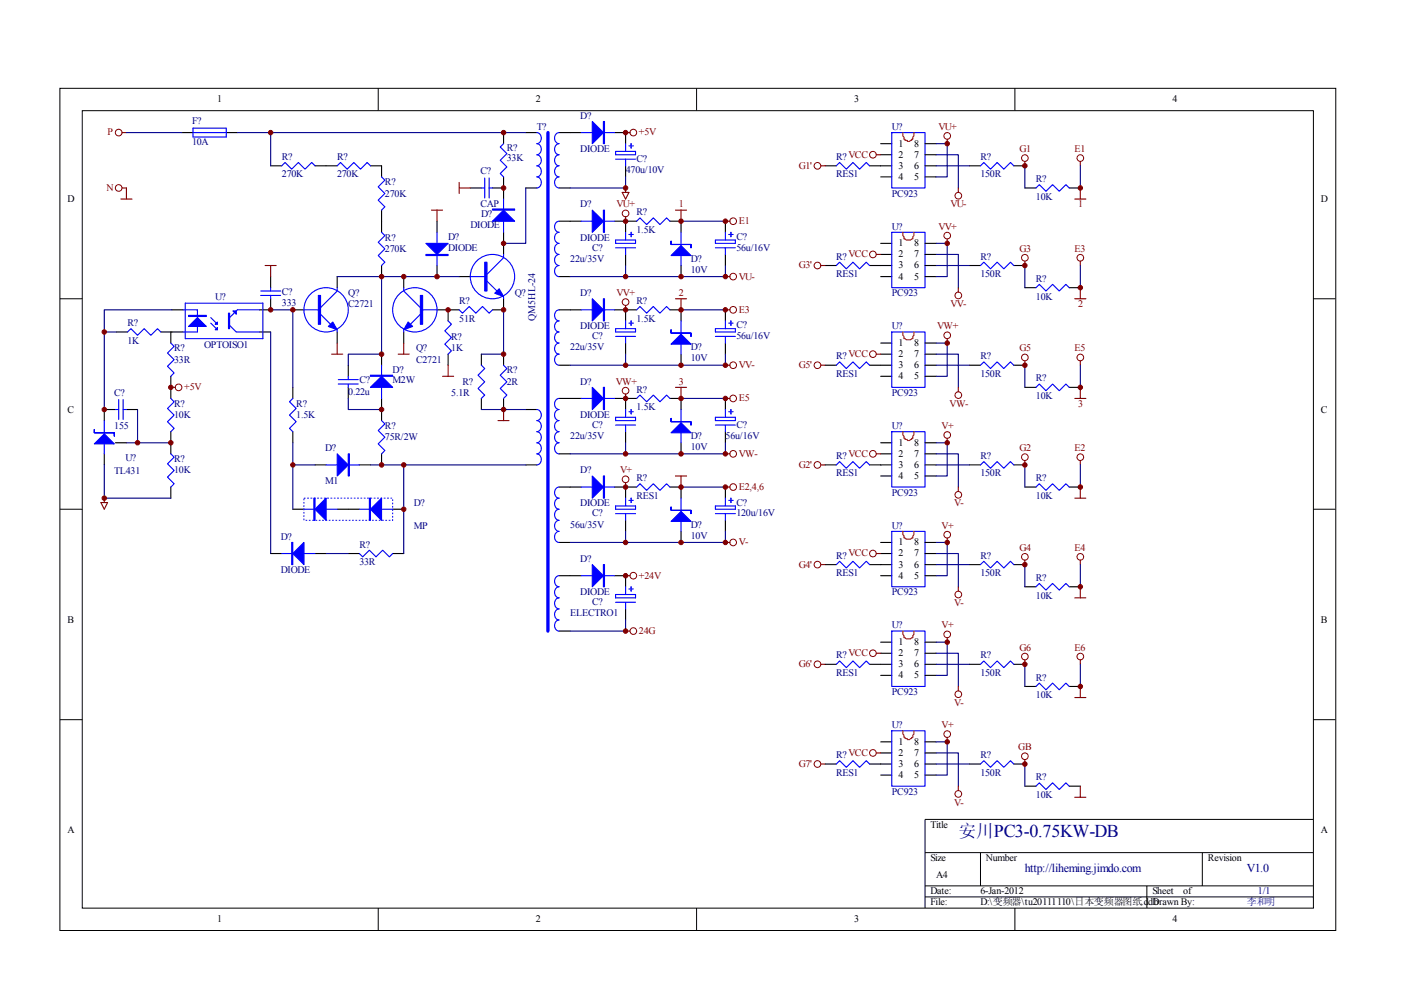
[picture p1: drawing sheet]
<svg xmlns="http://www.w3.org/2000/svg" width="297mm" height="210mm" viewBox="0 0 297 210" stroke-linecap="round" stroke-linejoin="round" font-family="sans-serif">
<g fill="none" stroke="#000" stroke-width=".21">
<path d="M12.7 18.7h270.5v178.6h-270.5zM80.2 18.7v4.7M147.7 18.7v4.7M215.2 18.7v4.7M17.4 23.5h261.1v169h-261.1zM12.7 63.3h4.7M278.4 63.3h4.7M12.7 108h4.7M278.4 108h4.7M12.7 152.6h4.7M278.4 152.6h4.7M278.4 173.7h-82.3v18.8"/>
<path d="M80.2 192.5v4.7M147.7 192.5v4.7M196.1 180.8h82.3M196.1 187.8h82.3M196.1 190.2h82.3M207.9 180.8v7M215.2 192.5v4.7M243.2 187.8v4.7M254.9 180.8v7"/>
</g>
<g fill="none" stroke="#800000" stroke-width=".21">
<circle cx="25.2" cy="39.9" r=".71"/>
<circle cx="25.2" cy="28.1" r=".71"/>
<circle cx="134.3" cy="28.1" r=".71"/>
<circle cx="173.3" cy="35.2" r=".71"/>
<circle cx="185.1" cy="32.8" r=".71"/>
<circle cx="200.8" cy="28.8" r=".7"/>
<circle cx="217.3" cy="33.5" r=".7"/>
<circle cx="229" cy="33.5" r=".7"/>
<circle cx="132.6" cy="45.3" r=".71"/>
<circle cx="155.4" cy="46.9" r=".71"/>
<circle cx="155.4" cy="58.6" r=".71"/>
<circle cx="173.3" cy="56.3" r=".71"/>
<circle cx="185.1" cy="53.9" r=".71"/>
<circle cx="200.8" cy="50" r=".7"/>
<circle cx="203.2" cy="41.5" r=".71"/>
<circle cx="217.3" cy="54.7" r=".71"/>
<circle cx="229" cy="54.7" r=".71"/>
<circle cx="132.6" cy="64" r=".71"/>
<circle cx="155.4" cy="65.7" r=".71"/>
<circle cx="155.4" cy="77.4" r=".71"/>
<circle cx="173.3" cy="77.4" r=".71"/>
<circle cx="185.1" cy="75.1" r=".71"/>
<circle cx="200.8" cy="71.1" r=".71"/>
<circle cx="203.2" cy="62.6" r=".71"/>
<circle cx="217.3" cy="75.8" r=".7"/>
<circle cx="229" cy="75.8" r=".7"/>
<circle cx="37.9" cy="82.1" r=".71"/>
<circle cx="132.6" cy="82.8" r=".71"/>
<circle cx="155.4" cy="96.2" r=".71"/>
<circle cx="155.4" cy="84.5" r=".71"/>
<circle cx="173.3" cy="98.6" r=".71"/>
<circle cx="185.1" cy="96.2" r=".71"/>
<circle cx="200.8" cy="92.2" r=".7"/>
<circle cx="203.2" cy="83.8" r=".71"/>
<circle cx="217.3" cy="96.9" r=".7"/>
<circle cx="229" cy="96.9" r=".7"/>
<circle cx="132.6" cy="101.6" r=".71"/>
<circle cx="155.4" cy="115" r=".71"/>
<circle cx="155.4" cy="103.3" r=".71"/>
<circle cx="173.3" cy="119.7" r=".71"/>
<circle cx="185.1" cy="117.4" r=".71"/>
<circle cx="200.8" cy="113.4" r=".71"/>
<circle cx="203.2" cy="104.9" r=".71"/>
<circle cx="217.3" cy="118.1" r=".7"/>
<circle cx="229" cy="118.1" r=".7"/>
<circle cx="134.3" cy="133.8" r=".71"/>
<circle cx="134.3" cy="122.1" r=".71"/>
<circle cx="185.1" cy="138.5" r=".71"/>
<circle cx="200.8" cy="134.5" r=".7"/>
<circle cx="203.2" cy="126.1" r=".71"/>
<circle cx="217.3" cy="139.2" r=".7"/>
<circle cx="229" cy="139.2" r=".7"/>
<circle cx="173.3" cy="140.8" r=".71"/>
<circle cx="185.1" cy="159.6" r=".71"/>
<circle cx="200.8" cy="155.6" r=".7"/>
<circle cx="203.2" cy="147.2" r=".71"/>
<circle cx="173.3" cy="162" r=".71"/>
<circle cx="203.2" cy="168.3" r=".71"/>
<circle cx="217.3" cy="160.3" r=".71"/>
</g>
<g fill="none" stroke="#800000" stroke-width=".23">
<path d="M25.9 28.1h.9M25.9 39.9h.9v2.3M97.4 39.9h2.3M97.4 38.7v2.3M132.6 28.1h1M132.6 39.9v.9M174 35.2h1M185.8 32.8h.9M200.8 29.5v1M203.2 39.9v.9M217.3 34.2v1M229 34.2v1"/>
<path d="M229 39.9v2.3M25.6 42.2h2.4M56.2 56.3h2.4M57.4 56.3v2.3M91.5 44.6h2.3M92.7 44.6v2.3M131.9 40.8h1.4l-.7 1.4zM132.6 46v.9M143.2 44.6h2.4M144.4 44.6v2.3M153.8 58.6h.9M153.8 46.9h.9"/>
<path d="M174 56.3h1M185.8 53.9h.9M200.8 50.7v.9M217.3 55.4v.9M227.9 42.2h2.3M229 55.4v.9M70.3 75.1h2.4M71.5 72.7v2.4M84.4 75.1h2.4M85.6 72.7v2.4M93.8 79.8h2.4M95 77.4v2.4"/>
<path d="M132.6 64.8v.9M143.2 63.3h2.4M144.4 63.3v2.4M153.8 65.7h.9M153.8 77.4h.9M174 77.4h1M185.8 75.1h.9M200.8 71.8v.9M203.2 61v.9M217.3 76.5v.9M227.9 63.3h2.3M229 61v2.3"/>
<path d="M229 76.5v.9M36.2 82.1h1M105.6 89.2h2.3M106.8 86.8v2.4M132.6 83.5v1M143.2 82.1h2.4M144.4 82.1v2.4M153.8 84.5h.9M153.8 96.2h.9M174 98.6h1M185.8 96.2h.9M200.8 92.9v1"/>
<path d="M203.2 82.1v1M217.3 97.6v1M227.9 84.5h2.3M229 82.1v2.4M229 97.6v1M21.4 106.6h1.4l-.7 1.4zM22.1 105.6v1M132.6 102.3v1M143.2 100.9h2.4M144.4 100.9v2.4M153.8 103.3h.9M153.8 115h.9"/>
<path d="M174 119.7h1M185.8 117.4h.9M200.8 114.1v.9M203.2 103.3v.9M217.3 118.8v.9M227.9 105.6h2.3M229 103.3v2.3M229 118.8v.9M132.6 133.8h1M132.6 122.1h1M185.8 138.5h.9M200.8 135.2v1"/>
<path d="M203.2 124.4v.9M217.3 139.9v1M227.9 126.8h2.3M229 124.4v2.4M229 139.9v1M174 140.9h1M185.8 159.6h.9M200.8 156.4v.9M203.2 145.5v1M227.9 147.9h2.3M229 145.5v2.4M174 162h1"/>
<path d="M203.2 166.7v.9M217.3 161.1v.9M227.9 169h2.3M229 166.7v2.3"/>
</g>
<g fill="none" stroke="#000" stroke-width=".23">
<path d="M38.6 28.1h2.3M48 28.1h2.3M57.4 35.2h2.3M66.8 35.2h4.7M78.5 35.2h2.4v2.3M99.7 39.9h2.4M104.4 39.9h2.4M106.8 28.1v2.4M106.8 37.5v4.7M111.5 28.1h2.3M111.5 39.9h2.3M118.5 28.1h4.7"/>
<path d="M118.5 39.9h2.4M130.3 28.1h2.3v2.4M132.6 35.2v2.3M175 35.2h2.3M184.4 35.2h4.7M186.7 30.5h2.4M186.7 32.8h2.4M186.7 37.5h2.4M196.1 35.2h2.4M196.1 30.5h2.4M196.1 32.8h2.4M196.1 37.5h2.4"/>
<path d="M205.5 35.2h2.4M214.9 35.2h2.4M217.3 39.9h2.3M226.7 39.9h2.3M57.4 58.6v2.4M71.5 58.6v2.4M80.9 44.6v4.7M80.9 56.3v2.3M85.6 58.6v2.4M92.7 46.9v2.4M92.7 56.3v2.3M97.4 58.6h2.3"/>
<path d="M106.8 49.3v4.6M118.5 58.6h2.4M118.5 46.9h4.7M130.3 46.9h4.7M132.6 46.9v2.4M132.6 53.9v2.4M142 46.9h2.4v2.4M144.4 56.3v2.3M153.8 46.9v2.4M153.8 53.9v2.4M175 56.3h2.3M184.4 56.3h4.7"/>
<path d="M186.7 58.6h2.4M186.7 51.6h2.4M186.7 53.9h2.4M196.1 58.6h2.4M196.1 51.6h2.4M196.1 53.9h2.4M196.1 56.3h2.4M205.5 56.3h2.4M214.9 56.3h2.4M24.7 70.4h2.3M34.1 70.4h4.7M36.2 70.4v2.3"/>
<path d="M36.2 79.8v4.7M36.4 65.7h2.4M55 70.4h2.4M57.4 63.3v2.4h-2.4M62.1 65.7h2.3M71.5 70.4v2.3M73.8 77.4v2.4M80.9 75.1v2.3M85.6 70.4v2.3M92.7 65.7h4.7M95 65.7v2.3M95 75.1v2.3"/>
<path d="M102.1 75.1v2.3M106.8 63.3v2.4h-2.4M106.8 75.1v2.3M118.5 65.7h4.7M118.5 77.4h2.4M130.3 65.7h4.7M132.6 65.7v2.3M132.6 72.7v2.4M142 65.7h2.4v2.3M144.4 75.1v2.3M153.8 65.7v2.3M153.8 72.7v2.4"/>
<path d="M175 77.4h2.3M184.4 77.4h4.7M186.7 72.7h2.4M186.7 75.1h2.4M186.7 79.8h2.4M196.1 77.4h2.4M196.1 72.7h2.4M196.1 75.1h2.4M196.1 79.8h2.4M205.5 77.4h2.4M214.9 77.4h2.4M217.3 61h2.3"/>
<path d="M226.7 61h2.3M22.1 96.2v2.4M24.5 86.8h-2.4v2.4M24.5 93.9h2.3M26.8 86.8h2.4M36.2 91.5v4.7M62.1 82.1v2.4M62.1 91.5v2.4M66.8 98.6h2.3M73.8 82.1v2.4M76.2 98.6h2.3M80.9 84.5v4.7"/>
<path d="M80.9 96.2v2.4M102.1 84.5v2.3M106.8 84.5v2.3M111.5 86.8h2.3M111.5 98.6h2.3M118.5 96.2h2.4M118.5 84.5h4.7M130.3 84.5h4.7M132.6 84.5v2.3M132.6 91.5v2.4M142 84.5h2.4v2.3M144.4 93.9v2.3"/>
<path d="M153.8 84.5v2.3M153.8 91.5v2.4M175 98.6h2.3M184.4 98.6h4.7M186.7 96.2h2.4M186.7 93.9h2.4M196.1 98.6h2.4M196.1 96.2h2.4M196.1 93.9h2.4M205.5 98.6h2.4M214.9 98.6h2.4M217.3 82.1h2.3"/>
<path d="M226.7 82.1h2.3M36.2 103.3v2.3M57.4 117.4h2.3M62.1 108h2.3M66.8 117.4h2.3M71.5 108h4.7M73.8 117.4h2.4M83.2 108h2.4M83.2 117.4h2.4M118.5 115h2.4M118.5 103.3h4.7M130.3 103.3h4.7"/>
<path d="M132.6 103.3v2.3M132.6 110.3v2.4M142 103.3h2.4v2.3M144.4 112.7v2.3M153.8 103.3v2.3M153.8 110.3v2.4M175 119.7h2.3M184.4 119.7h4.7M186.7 117.4h2.4M186.7 115h2.4M186.7 100.9h2.4M196.1 117.4h2.4"/>
<path d="M196.1 115h2.4M196.1 100.9h2.4M196.1 119.7h2.4M205.5 119.7h2.4M214.9 119.7h2.4M217.3 103.3h2.3M226.7 103.3h2.3M118.5 133.8h2.4M118.5 122.1h4.7M130.3 122.1h2.3v2.3M132.6 129.1v2.4M186.7 122.1h2.4"/>
<path d="M186.7 136.2h2.4M186.7 138.5h2.4M196.1 122.1h2.4M196.1 136.2h2.4M196.1 138.5h2.4M217.3 124.4h2.3M226.7 124.4h2.3M175 140.9h2.3M184.4 140.9h4.7M186.7 143.2h2.4M186.7 157.3h2.4M186.7 159.6h2.4"/>
<path d="M196.1 140.9h2.4M196.1 143.2h2.4M196.1 157.3h2.4M196.1 159.6h2.4M205.5 140.9h2.4M214.9 140.9h2.4M217.3 145.5h2.3M226.7 145.5h2.3M175 162h2.3M184.4 162h4.7M186.7 164.3h2.4M196.1 162h2.4"/>
<path d="M196.1 164.3h2.4M205.5 162h2.4M214.9 162h2.4M217.3 166.7h2.3M226.7 166.7h2.3"/>
</g>
<g fill="none" stroke="#00f" stroke-width=".23">
<path d="M40.9 27.2h7.1v1.8h-7.1zM40.9 28.1h7.1M59.7 35.2l.7-.7 1.4 1.4 1.5-1.4 1.4 1.4 1.4-1.4 .7 .7M71.5 35.2l.7-.7 1.4 1.4 1.4-1.4 1.4 1.4 1.4-1.4 .7 .7M80.9 37.5l.7 .7-1.4 1.4 1.4 1.4-1.4 1.4 1.4 1.5-.7 .7M102.1 39.9h.7M102.8 37.7v4.3M103.7 39.9h.7M103.7 37.7v4.3M106.8 30.5l-.7 .7 1.4 1.4-1.4 1.4 1.4 1.4-1.4 1.4 .7 .7M113.8 28.1a1.2 1.2 0 0 1 1 1.2 1.2 1.2 0 0 1-1 1.2 1.2 1.2 0 0 1 1 1.1 1.2 1.2 0 0 1-1 1.2 1.2 1.2 0 0 1 1 1.2 1.2 1.2 0 0 1-1 1.2 1.2 1.2 0 0 1 1 1.1 1.2 1.2 0 0 1-1 1.2 1.2 1.2 0 0 1 1 1.2 1.2 1.2 0 0 1-1 1.2M118.5 28.1a1.2 1.2 0 0 0-.9 1.2 1.2 1.2 0 0 0 .9 1.2 1.21 1.21 0 0 0-.9 1.1 1.21 1.21 0 0 0 .9 1.2 1.2 1.2 0 0 0-.9 1.2 1.2 1.2 0 0 0 .9 1.2 1.2 1.2 0 0 0-.9 1.1 1.2 1.2 0 0 0 .9 1.2 1.2 1.2 0 0 0-.9 1.2 1.2 1.2 0 0 0 .9 1.2"/>
<path d="M123.2 28.1h7.1M130.5 32.1h4.2v.7h-4.2zM130.5 33.7h4.2M132.6 30.5v1.6M132.6 33.7v1.5M133.3 30.9h1M133.8 30.5v.9M177.3 35.2l.7-.7 1.4 1.4 1.4-1.4 1.5 1.4 1.4-1.4 .7 .7M189.1 28.1h7v11.8h-7zM207.9 35.2l.7-.7 1.4 1.4 1.4-1.4 1.4 1.4 1.4-1.4 .7 .7M219.6 39.9l.8-.7 1.4 1.4 1.4-1.4 1.4 1.4 1.4-1.4 .7 .7M80.9 49.3l.7 .7-1.4 1.4 1.4 1.4-1.4 1.4 1.4 1.4-.7 .7"/>
<path d="M92.7 49.3v7M99.7 58.6h3.5M103.2 59.6l2.2 2.1M106.8 53.9v.8l-3.6 3.5M106.8 42.2v7.1M118.5 46.9a1.21 1.21 0 0 0-.9 1.2 1.21 1.21 0 0 0 .9 1.2 1.2 1.2 0 0 0-.9 1.1 1.2 1.2 0 0 0 .9 1.2 1.2 1.2 0 0 0-.9 1.2 1.2 1.2 0 0 0 .9 1.1 1.2 1.2 0 0 0-.9 1.2 1.2 1.2 0 0 0 .9 1.2 1.2 1.2 0 0 0-.9 1.2 1.2 1.2 0 0 0 .9 1.1M123.2 46.9h7.1M130.5 50.9h4.2v.7h-4.2zM130.5 52.5h4.2M132.6 49.3v1.6M132.6 52.5v1.4M133.3 49.7h1"/>
<path d="M133.8 49.3v.9M135 46.9l.7-.7 1.4 1.4 1.4-1.4 1.4 1.4 1.4-1.4 .7 .7M144.4 49.3v7M151.7 52.5h4.2M151.7 50.9h4.2v.7h-4.2zM153.8 49.3v1.6M153.8 52.5v1.4M154.5 49.7h.9M155 49.3v.9M177.3 56.3l.7-.7 1.4 1.4 1.4-1.4 1.5 1.4 1.4-1.4 .7 .7M189.1 49.3h7v11.7h-7zM207.9 56.3l.7-.7 1.4 1.4 1.4-1.4 1.4 1.4 1.4-1.4 .7 .7"/>
<path d="M27 70.4l.7-.7 1.5 1.4 1.4-1.4 1.4 1.4 1.4-1.4 .7 .7M36.2 72.7l.7 .7-1.4 1.5 1.4 1.4-1.4 1.4 1.4 1.4-.7 .7M38.8 65.7h3.1v4.7h-3.1M39.3 64.3h16.4v7.5h-16.4zM44.7 67.3l1.4 1.4M44.7 68.5l1.4 1.4M48.7 69l1.4 1.4h4.9M55 65.7h-4.7l-1.6 1.6M55.3 61.7h4.2M55.3 62.6h4.2M57.4 61v.7M57.4 62.6v.7"/>
<path d="M64.4 65.7h3.6M68 66.6l2.1 2.1M71.5 61v.7l-3.5 3.5M71.5 69.9v.5M73.8 79.8v.7M80.9 77.4v7.1M85.6 61v.7l3.5 3.5M85.6 69.9v.5M89.1 65.7h3.6M89.1 66.6l-2.1 2.1M95 68l.7 .7-1.4 1.5 1.4 1.4-1.4 1.4 1.4 1.4-.7 .7M97.4 65.7l.7 .7 1.4-1.4 1.4 1.4 1.4-1.4 1.4 1.4 .7-.7"/>
<path d="M102.1 77.4l.7 .7-1.4 1.4 1.4 1.5-1.4 1.4 1.4 1.4-.7 .7M106.8 77.4l.7 .7-1.4 1.4 1.4 1.5-1.4 1.4 1.4 1.4-.7 .7M106.8 62.9v.4M118.5 65.7a1.2 1.2 0 0 0-.9 1.2 1.2 1.2 0 0 0 .9 1.1 1.2 1.2 0 0 0-.9 1.2 1.2 1.2 0 0 0 .9 1.2 1.2 1.2 0 0 0-.9 1.2 1.2 1.2 0 0 0 .9 1.1 1.2 1.2 0 0 0-.9 1.2 1.2 1.2 0 0 0 .9 1.2 1.2 1.2 0 0 0-.9 1.2 1.2 1.2 0 0 0 .9 1.1M123.2 65.7h7.1M130.5 69.7h4.2v.7h-4.2zM130.5 71.3h4.2M132.6 68v1.7M132.6 71.3v1.4M133.3 68.5h1M133.8 68v1M135 65.7l.7-.7 1.4 1.4 1.4-1.4 1.4 1.4 1.4-1.4 .7 .7"/>
<path d="M144.4 68v7.1M151.7 69.7h4.2v.7h-4.2zM151.7 71.3h4.2M153.8 68v1.7M153.8 71.3v1.4M154.5 68.5h.9M155 68v1M177.3 77.4l.7-.7 1.4 1.4 1.4-1.4 1.5 1.4 1.4-1.4 .7 .7M189.1 70.4h7v11.7h-7zM207.9 77.4l.7-.7 1.4 1.4 1.4-1.4 1.4 1.4 1.4-1.4 .7 .7M219.6 61l.8-.7 1.4 1.4 1.4-1.4 1.4 1.4 1.4-1.4 .7 .7M22.1 89.2v7"/>
<path d="M24.5 86.8h.7M25.2 84.7v4.2M26.1 86.8h.7M26.1 84.7v4.2M36.2 84.5l.7 .7-1.4 1.4 1.4 1.4-1.4 1.4 1.4 1.4-.7 .7M36.2 96.2l.7 .7-1.4 1.4 1.4 1.4-1.4 1.5 1.4 1.4-.7 .7M62.1 84.5l-.7 .7 1.4 1.4-1.4 1.4 1.4 1.4-1.4 1.4 .7 .7M69.1 98.6h7.1M71.7 80.5h4.3M71.7 81.4h4.3M73.8 81.4v.7M80.9 89.2l.7 .7-1.4 1.4 1.4 1.4-1.4 1.4 1.4 1.4-.7 .7"/>
<path d="M113.8 86.8a1.2 1.2 0 0 1 1 1.2 1.2 1.2 0 0 1-1 1.2 1.2 1.2 0 0 1 1 1.2 1.2 1.2 0 0 1-1 1.1 1.2 1.2 0 0 1 1 1.2 1.2 1.2 0 0 1-1 1.2 1.2 1.2 0 0 1 1 1.2 1.2 1.2 0 0 1-1 1.1M113.8 96.2a1.2 1.2 0 0 1 1 1.2 1.2 1.2 0 0 1-1 1.2M118.5 84.5a1.2 1.2 0 0 0-.9 1.2 1.2 1.2 0 0 0 .9 1.1 1.2 1.2 0 0 0-.9 1.2 1.2 1.2 0 0 0 .9 1.2 1.2 1.2 0 0 0-.9 1.2 1.2 1.2 0 0 0 .9 1.1 1.2 1.2 0 0 0-.9 1.2 1.2 1.2 0 0 0 .9 1.2 1.2 1.2 0 0 0-.9 1.2 1.2 1.2 0 0 0 .9 1.1M123.2 84.5h7.1M130.5 88.5h4.2v.7h-4.2zM130.5 90.1h4.2M132.6 86.8v1.7M132.6 90.1v1.4M133.3 87.3h1M133.8 86.8v1M135 84.5l.7-.7 1.4 1.4 1.4-1.4 1.4 1.4 1.4-1.4 .7 .7M144.4 86.8v7.1"/>
<path d="M151.7 90.1h4.2M151.7 88.5h4.2v.7h-4.2zM153.8 86.8v1.7M153.8 90.1v1.4M154.5 87.3h.9M155 86.8v1M177.3 98.6l.7-.7 1.4 1.4 1.4-1.4 1.5 1.4 1.4-1.4 .7 .7M189.1 91.5h7v11.8h-7zM207.9 98.6l.7-.7 1.4 1.4 1.4-1.4 1.4 1.4 1.4-1.4 .7 .7M219.6 82.1l.8-.7 1.4 1.4 1.4-1.4 1.4 1.4 1.4-1.4 .7 .7M59.7 117.4h7.1M64.4 108h7.1"/>
<path d="M76.2 117.4l.7 .7 1.4-1.4 1.4 1.4 1.4-1.4 1.4 1.4 .7-.7M76.2 108h7M118.5 103.3a1.2 1.2 0 0 0-.9 1.1 1.2 1.2 0 0 0 .9 1.2 1.2 1.2 0 0 0-.9 1.2 1.2 1.2 0 0 0 .9 1.2 1.21 1.21 0 0 0-.9 1.1 1.21 1.21 0 0 0 .9 1.2 1.2 1.2 0 0 0-.9 1.2 1.2 1.2 0 0 0 .9 1.2 1.2 1.2 0 0 0-.9 1.1 1.2 1.2 0 0 0 .9 1.2M123.2 103.3h7.1M130.5 107.3h4.2v.7h-4.2zM130.5 108.9h4.2M132.6 105.6v1.7M132.6 108.9v1.4M133.3 106.1h1M133.8 105.6v1M135 103.3l.7-.7 1.4 1.4 1.4-1.4 1.4 1.4 1.4-1.4 .7 .7M144.4 105.6v7.1"/>
<path d="M151.7 107.3h4.2v.7h-4.2zM151.7 108.9h4.2M153.8 105.6v1.7M153.8 108.9v1.4M154.5 106.1h.9M155 105.6v1M177.3 119.7l.7-.7 1.4 1.4 1.4-1.4 1.5 1.4 1.4-1.4 .7 .7M189.1 112.7h7v11.7h-7zM207.9 119.7l.7-.7 1.4 1.4 1.4-1.4 1.4 1.4 1.4-1.4 .7 .7M219.6 103.3l.8-.7 1.4 1.4 1.4-1.4 1.4 1.4 1.4-1.4 .7 .7M118.5 126.8a1.2 1.2 0 0 0-.9 1.1 1.2 1.2 0 0 0 .9 1.2 1.2 1.2 0 0 0-.9 1.2 1.2 1.2 0 0 0 .9 1.2 1.2 1.2 0 0 0-.9 1.1 1.2 1.2 0 0 0 .9 1.2M118.5 122.1a1.2 1.2 0 0 0-.9 1.1 1.2 1.2 0 0 0 .9 1.2 1.2 1.2 0 0 0-.9 1.2 1.2 1.2 0 0 0 .9 1.2"/>
<path d="M123.2 122.1h7.1M130.5 126.1h4.2v.7h-4.2zM130.5 127.7h4.2M132.6 124.4v1.7M132.6 127.7v1.4M133.3 124.9h1M133.8 124.4v.9M189.1 133.8h7v11.7h-7zM219.6 124.4l.8-.7 1.4 1.4 1.4-1.4 1.4 1.4 1.4-1.4 .7 .7M177.3 140.9l.7-.8 1.4 1.5 1.4-1.5 1.5 1.5 1.4-1.5 .7 .8M189.1 154.9h7v11.8h-7zM207.9 140.9l.7-.8 1.4 1.5 1.4-1.5 1.4 1.5 1.4-1.5 .7 .8"/>
<path d="M219.6 145.5l.8-.7 1.4 1.5 1.4-1.5 1.4 1.5 1.4-1.5 .7 .7M177.3 162l.7-.7 1.4 1.4 1.4-1.4 1.5 1.4 1.4-1.4 .7 .7M207.9 162l.7-.7 1.4 1.4 1.4-1.4 1.4 1.4 1.4-1.4 .7 .7M219.6 166.7l.8-.7 1.4 1.4 1.4-1.4 1.4 1.4 1.4-1.4 .7 .7"/>
<circle cx="104.4" cy="58.6" r="4.7"/>
<circle cx="69.1" cy="65.7" r="4.7"/>
<circle cx="88" cy="65.7" r="4.7"/>
</g>
<g fill="#00f" stroke="#00f" stroke-width=".23">
<path d="M105.8 61.2l1 1.7-1.9-.7z"/>
<path d="M69.6 69.2l.9-.9 1 1.6z"/>
<path d="M86.5 68.3l1 .9-1.9 .7z"/>
<path d="M40 69.2l1.9-1.9 1.8 1.9z"/>
<path d="M45.6 69.9l.5-.4v.4z"/>
<path d="M46.1 68.3v.4h-.5z"/>
<path d="M49.4 65.9h.7v.7z"/>
<path d="M104.4 46.9l2.4-2.3 2.3 2.3z"/>
<path d="M71.5 96.2l2.3 2.4-2.3 2.3z"/>
<path d="M78.5 108l2.4-2.4v4.7z"/>
<path d="M78.5 82.1l2.4-2.3 2.3 2.3z"/>
<path d="M62.1 117.4l2.3-2.4v4.7z"/>
<path d="M66.8 108l2.3-2.4v4.7z"/>
<path d="M90.3 51.6h4.7l-2.3 2.3z"/>
<path d="M125.6 25.8l2.3 2.3-2.3 2.4z"/>
<path d="M125.6 44.6l2.3 2.3-2.3 2.4z"/>
<path d="M125.6 63.3l2.3 2.4-2.3 2.3z"/>
<path d="M125.6 82.1l2.3 2.4-2.3 2.3z"/>
<path d="M125.6 100.9l2.3 2.4-2.3 2.3z"/>
<path d="M125.6 119.7l2.3 2.4-2.3 2.3z"/>
<path d="M142.3 54.2l2.1-2.1 2.1 2.1z"/>
<path d="M142.3 73l2.1-2.1 2.1 2.1z"/>
<path d="M142.3 91.8l2.1-2.2 2.1 2.2z"/>
<path d="M142.3 110.6l2.1-2.2 2.1 2.2z"/>
<path d="M20 94.1l2.1-2.1 2.1 2.1z"/>
<path d="M102.8 55.6h.4v6.1h-.4z" fill-rule="evenodd"/>
<path d="M67.5 62.6h.5v6.1h-.5z" fill-rule="evenodd"/>
<path d="M89.1 62.6h.5v6.1h-.5z" fill-rule="evenodd"/>
<path d="M40 66.9h3.7v.2h-3.7z" fill-rule="evenodd"/>
<path d="M48.4 66.4h.3v3.3h-.3z" fill-rule="evenodd"/>
<path d="M104.4 44.3h4.7v.3h-4.7z" fill-rule="evenodd"/>
<path d="M73.8 96.2h.3v4.7h-.3z" fill-rule="evenodd"/>
<path d="M78.3 105.6h.2v4.7h-.2z" fill-rule="evenodd"/>
<path d="M78.5 79.5h4.7v.3h-4.7z" fill-rule="evenodd"/>
<path d="M61.8 115h.3v4.7h-.3z" fill-rule="evenodd"/>
<path d="M66.6 105.6h.2v4.7h-.2z" fill-rule="evenodd"/>
<path d="M90.3 53.9h4.7v.3h-4.7z" fill-rule="evenodd"/>
<path d="M127.9 25.8h.3v4.7h-.3z" fill-rule="evenodd"/>
<path d="M127.9 44.6h.3v4.7h-.3z" fill-rule="evenodd"/>
<path d="M127.9 63.3h.3v4.7h-.3z" fill-rule="evenodd"/>
<path d="M127.9 82.1h.3v4.7h-.3z" fill-rule="evenodd"/>
<path d="M127.9 100.9h.3v4.7h-.3z" fill-rule="evenodd"/>
<path d="M127.9 119.7h.3v4.7h-.3z" fill-rule="evenodd"/>
<path d="M142.3 51.1v.7h4.2v.7v-.7h-4.2z" fill-rule="evenodd"/>
<path d="M142.3 69.9v.7h4.2v.7v-.7h-4.2z" fill-rule="evenodd"/>
<path d="M142.3 88.7v.7h4.2v.7v-.7h-4.2z" fill-rule="evenodd"/>
<path d="M142.3 107.5v.7h4.2v.7v-.7h-4.2z" fill-rule="evenodd"/>
<path d="M20 91.1v.7h4.2v.7v-.7h-4.2z" fill-rule="evenodd"/>
</g>
<g fill="none" stroke="#000080" stroke-width=".23">
<path d="M26.8 28.1h11.8M50.3 28.1h61.2M57.4 28.1v7.1M111.5 39.9v11.7h-4.7M132.6 37.5v2.4h-11.7M198.5 30.5h2.3v7h-2.3M198.5 32.8h4.7v7.1M198.5 35.2h7M217.3 35.2v4.7M229 35.2v4.7M71.5 58.6h25.9M80.9 58.6v16.5h-7.1v2.3"/>
<path d="M132.6 56.3v2.3M144.4 46.9h9.4M153.8 56.3v2.3h-32.9M198.5 51.6h2.3v7h-2.3M198.5 53.9h4.7v7.1M198.5 56.3h7M217.3 56.3v4.7M229 56.3v4.7M22.1 70.4h2.6M36.4 65.7h-14.3v21.1M57.4 65.7h4.7v16.4M57.4 70.4v47"/>
<path d="M106.8 65.7v9.4h-4.7M132.6 75.1v2.3M144.4 65.7h9.4M153.8 75.1v2.3h-32.9M198.5 72.7h2.3v7.1h-2.3M198.5 75.1h4.7v7M198.5 77.4h7M217.3 77.4v4.7M229 77.4v4.7M22.1 98.6v7h14.1M26.8 93.9h9.4M29.2 86.8v7.1"/>
<path d="M62.1 93.9v14.1M62.1 98.6h4.7M73.8 84.5v2.3h7.1M78.5 98.6h33M85.6 98.6v18.8M102.1 86.8h9.4M132.6 93.9v2.3M144.4 84.5h9.4M153.8 93.9v2.3h-32.9M198.5 93.9h2.3v7h-2.3M198.5 96.2h4.7v7.1M198.5 98.6h7"/>
<path d="M217.3 98.6v4.7M229 98.6v4.7M69.1 117.4h4.7M132.6 112.7v2.3M144.4 103.3h9.4M153.8 112.7v2.3h-32.9M198.5 115h2.3v7.1h-2.3M198.5 117.4h4.7v7M198.5 119.7h7M217.3 119.7v4.7M229 119.7v4.7M132.6 131.5v2.3h-11.7"/>
<path d="M198.5 136.2h2.3v7h-2.3M198.5 138.5h4.7v7M198.5 157.3h2.3v7h-2.3M198.5 159.6h4.7v7.1M198.5 140.9h7M217.3 140.9v4.6M229 140.9v4.6M198.5 162h7M217.3 162v4.7"/>
</g>
<path d="M116.2 28.1v105.7" fill="none" stroke="#00f" stroke-width=".71"/>
<path d="M64.4 105.6h18.8v4.7h-18.8v-4.7" fill="none" stroke="#00f" stroke-width=".21" stroke-dasharray=".4 .4 .4 .4 .4 .4 .4 .4" stroke-linecap="butt"/>
<g fill="#800000" stroke="#800000" stroke-width=".21">
<circle cx="106.8" cy="39.9" r=".47"/>
<circle cx="106.8" cy="28.1" r=".47"/>
<circle cx="106.8" cy="51.6" r=".47"/>
<circle cx="106.8" cy="65.7" r=".47"/>
<circle cx="62.1" cy="65.7" r=".47"/>
<circle cx="95" cy="65.7" r=".47"/>
<circle cx="85.6" cy="58.6" r=".47"/>
<circle cx="57.4" cy="65.7" r=".47"/>
<circle cx="85.6" cy="108" r=".47"/>
<circle cx="80.9" cy="86.8" r=".47"/>
<circle cx="80.9" cy="75.1" r=".47"/>
<circle cx="92.7" cy="58.6" r=".47"/>
<circle cx="106.8" cy="75.1" r=".47"/>
<circle cx="106.8" cy="86.8" r=".47"/>
<circle cx="80.9" cy="98.6" r=".47"/>
<circle cx="80.9" cy="58.6" r=".47"/>
<circle cx="85.6" cy="98.6" r=".47"/>
<circle cx="62.1" cy="98.6" r=".47"/>
<circle cx="57.4" cy="28.1" r=".47"/>
<circle cx="132.6" cy="28.1" r=".47"/>
<circle cx="132.6" cy="46.9" r=".47"/>
<circle cx="132.6" cy="65.7" r=".47"/>
<circle cx="132.6" cy="84.5" r=".47"/>
<circle cx="132.6" cy="103.3" r=".47"/>
<circle cx="132.6" cy="122.1" r=".47"/>
<circle cx="153.8" cy="46.9" r=".47"/>
<circle cx="153.8" cy="65.7" r=".47"/>
<circle cx="153.8" cy="84.5" r=".47"/>
<circle cx="153.8" cy="103.3" r=".47"/>
<circle cx="144.4" cy="46.9" r=".47"/>
<circle cx="144.4" cy="65.7" r=".47"/>
<circle cx="144.4" cy="84.5" r=".47"/>
<circle cx="144.4" cy="103.3" r=".47"/>
<circle cx="144.4" cy="58.6" r=".47"/>
<circle cx="144.4" cy="77.4" r=".47"/>
<circle cx="144.4" cy="96.2" r=".47"/>
<circle cx="144.4" cy="115" r=".47"/>
<circle cx="132.6" cy="39.9" r=".47"/>
<circle cx="22.1" cy="105.6" r=".47"/>
<circle cx="153.8" cy="58.6" r=".47"/>
<circle cx="22.1" cy="86.8" r=".47"/>
<circle cx="36.2" cy="82.1" r=".47"/>
<circle cx="36.2" cy="93.9" r=".47"/>
<circle cx="22.1" cy="70.4" r=".47"/>
<circle cx="29.2" cy="93.9" r=".47"/>
<circle cx="153.8" cy="96.2" r=".47"/>
<circle cx="132.6" cy="96.2" r=".47"/>
<circle cx="153.8" cy="115" r=".47"/>
<circle cx="132.6" cy="115" r=".47"/>
<circle cx="153.8" cy="77.4" r=".47"/>
<circle cx="132.6" cy="77.4" r=".47"/>
<circle cx="132.6" cy="58.6" r=".47"/>
<circle cx="217.3" cy="35.2" r=".47"/>
<circle cx="229" cy="39.9" r=".47"/>
<circle cx="200.8" cy="30.5" r=".47"/>
<circle cx="217.3" cy="56.3" r=".47"/>
<circle cx="229" cy="61" r=".47"/>
<circle cx="200.8" cy="51.6" r=".47"/>
<circle cx="217.3" cy="77.4" r=".47"/>
<circle cx="229.1" cy="82.1" r=".47"/>
<circle cx="200.8" cy="72.7" r=".47"/>
<circle cx="217.3" cy="98.6" r=".47"/>
<circle cx="229" cy="103.3" r=".47"/>
<circle cx="200.8" cy="93.9" r=".47"/>
<circle cx="217.3" cy="119.7" r=".47"/>
<circle cx="229.1" cy="124.4" r=".47"/>
<circle cx="200.8" cy="115" r=".47"/>
<circle cx="217.3" cy="140.8" r=".47"/>
<circle cx="229.1" cy="145.5" r=".47"/>
<circle cx="200.8" cy="136.2" r=".47"/>
<circle cx="200.8" cy="157.3" r=".47"/>
<circle cx="217.3" cy="162" r=".47"/>
<circle cx="132.6" cy="133.8" r=".47"/>
</g>
<path d="M191.4 28.1v.7l.3 .2v.5h.2v.3h.5v.2h.4l.5-.2v-.3h.2v-.5l.3-.2v-.7M191.4 49.3v.7l.3 .2v.5a2.02 2.02 0 0 0 1.8 0v-.5l.3-.2v-.7M191.4 70.4v.7l.3 .2v.5a2.02 2.02 0 0 0 1.8 0v-.5l.3-.2v-.7M191.4 91.5v.7l.3 .3v.4h.2v.3h.5v.2h.4l.5-.2v-.3h.2v-.4l.3-.3v-.7M191.4 112.7v.7l.3 .2v.5a2.02 2.02 0 0 0 1.8 0v-.5l.3-.2v-.7M191.4 133.8v.7l.3 .2v.5a1.98 1.98 0 0 0 1.8 0v-.5l.3-.2v-.7M191.4 154.9v.7l.3 .3v.5h.2v.2h.5v.2h.4l.5-.2v-.2h.2v-.5l.3-.3v-.7" fill="none" stroke="#f00" stroke-width=".23"/>
<text font-size="3.8" fill="#000080" x="203.2" y="177.5">安川PC3-0.75KW-DB</text>
<g font-size="2.5" fill="#000080">
<text x="217.3" y="184.8">http://liheming.jimdo.com</text>
<text x="264.3" y="184.8">V1.0</text>
</g>
<g font-size="2.1">
<text x="46.1" y="21.7">1</text>
<text x="113.6" y="21.7">2</text>
<text x="181.1" y="21.7">3</text>
<text x="248.6" y="21.7">4</text>
<text x="190.5" y="31.1">1</text>
<text x="190.5" y="33.5">2</text>
<text x="190.5" y="35.7">3</text>
<text x="193.8" y="35.7">6</text>
<text x="193.8" y="33.5">7</text>
<text x="193.8" y="31.1">8</text>
<text x="190.5" y="38.1">4</text>
<text x="193.8" y="38.1">5</text>
<text x="14.3" y="42.8">D</text>
<text x="280.1" y="42.8">D</text>
<text x="190.5" y="52.2">1</text>
<text x="193.8" y="52.2">8</text>
<text x="190.5" y="54.5">2</text>
<text x="190.5" y="56.9">3</text>
<text x="190.5" y="59.3">4</text>
<text x="193.8" y="59.3">5</text>
<text x="193.8" y="56.9">6</text>
<text x="193.8" y="54.5">7</text>
<text x="190.5" y="73.3">1</text>
<text x="190.5" y="75.7">2</text>
<text x="193.8" y="75.7">7</text>
<text x="193.8" y="73.3">8</text>
<text x="190.5" y="78.1">3</text>
<text x="190.5" y="80.4">4</text>
<text x="193.8" y="80.4">5</text>
<text x="193.8" y="78.1">6</text>
<text x="14.3" y="87.5">C</text>
<text x="280.1" y="87.5">C</text>
<text x="190.5" y="94.5">1</text>
<text x="193.8" y="94.5">8</text>
<text x="190.5" y="96.9">2</text>
<text x="190.5" y="99.2">3</text>
<text x="190.5" y="101.5">4</text>
<text x="193.8" y="101.5">5</text>
<text x="193.8" y="99.2">6</text>
<text x="193.8" y="96.9">7</text>
<text x="190.5" y="115.6">1</text>
<text x="190.5" y="118">2</text>
<text x="193.8" y="118">7</text>
<text x="193.8" y="115.6">8</text>
<text x="190.5" y="120.3">3</text>
<text x="190.5" y="122.7">4</text>
<text x="193.8" y="122.7">5</text>
<text x="193.8" y="120.3">6</text>
<text x="14.3" y="132.1">B</text>
<text x="190.5" y="136.8">1</text>
<text x="193.8" y="136.8">8</text>
<text x="280.1" y="132.1">B</text>
<text x="190.5" y="139.1">2</text>
<text x="190.5" y="141.5">3</text>
<text x="190.5" y="143.8">4</text>
<text x="193.8" y="143.8">5</text>
<text x="193.8" y="141.5">6</text>
<text x="193.8" y="139.1">7</text>
<text x="190.5" y="157.9">1</text>
<text x="190.5" y="160.3">2</text>
<text x="193.8" y="160.3">7</text>
<text x="193.8" y="157.9">8</text>
<text x="190.5" y="162.6">3</text>
<text x="190.5" y="164.9">4</text>
<text x="193.8" y="164.9">5</text>
<text x="193.8" y="162.6">6</text>
<text x="14.3" y="176.7">A</text>
<text x="197.3" y="175.5">Title</text>
<text x="280.1" y="176.7">A</text>
<text x="197.3" y="182.6">Size</text>
<text x="209" y="182.6">Number</text>
<text x="256.1" y="182.6">Revision</text>
<text x="197.3" y="189.6">Date:</text>
<text x="197.3" y="192">File:</text>
<text x="198.5" y="186.1">A4</text>
<text x="207.9" y="189.6">6-Jan-2012</text>
<text x="207.9" y="192">D:\变频器\tu20111110\日本变频器图纸.ddb</text>
<text x="244.3" y="189.6">Sheet</text>
<text x="244.3" y="192">Drawn By:</text>
<text x="250.9" y="189.6">of</text>
<text x="46.1" y="195.5">1</text>
<text x="113.6" y="195.5">2</text>
<text x="181.1" y="195.5">3</text>
<text x="248.6" y="195.5">4</text>
</g>
<g font-size="2.1" fill="#800000">
<text x="22.8" y="28.7">P</text>
<text x="135.5" y="28.7">+5V</text>
<text x="199" y="27.5">VU+</text>
<text x="169.3" y="35.7">G1'</text>
<text x="216.2" y="32.3">G1</text>
<text x="227.8" y="32.3">E1</text>
<text x="22.6" y="40.5">N</text>
<text x="130.7" y="44">VU+</text>
<text x="143.9" y="44">1</text>
<text x="156.6" y="47.5">E1</text>
<text x="201.5" y="44">VU-</text>
<text x="228.6" y="44">1</text>
<text x="199" y="48.7">VV+</text>
<text x="216.2" y="53.4">G3</text>
<text x="227.8" y="53.4">E3</text>
<text x="156.6" y="59.3">VU-</text>
<text x="169.3" y="56.9">G3'</text>
<text x="130.7" y="62.8">VV+</text>
<text x="143.9" y="62.8">2</text>
<text x="201.5" y="65.1">VV-</text>
<text x="228.6" y="65.1">2</text>
<text x="156.6" y="66.3">E3</text>
<text x="198.7" y="69.8">VW+</text>
<text x="216.2" y="74.5">G5</text>
<text x="227.8" y="74.5">E5</text>
<text x="39" y="82.7">+5V</text>
<text x="130.6" y="81.5">VW+</text>
<text x="143.9" y="81.5">3</text>
<text x="156.6" y="78.1">VV-</text>
<text x="169.3" y="78.1">G5'</text>
<text x="156.6" y="85.1">E5</text>
<text x="201.3" y="86.3">VW-</text>
<text x="228.6" y="86.3">3</text>
<text x="199.6" y="90.9">V+</text>
<text x="216.2" y="95.7">G2</text>
<text x="227.8" y="95.7">E2</text>
<text x="131.5" y="100.3">V+</text>
<text x="156.6" y="96.9">VW-</text>
<text x="169.3" y="99.2">G2'</text>
<text x="156.6" y="103.9">E2,4,6</text>
<text x="202.3" y="107.4">V-</text>
<text x="199.6" y="112.1">V+</text>
<text x="156.6" y="115.6">V-</text>
<text x="216.2" y="116.8">G4</text>
<text x="227.8" y="116.8">E4</text>
<text x="135.5" y="122.7">+24V</text>
<text x="169.3" y="120.3">G4'</text>
<text x="202.3" y="128.5">V-</text>
<text x="135.5" y="134.4">24G</text>
<text x="199.6" y="133.2">V+</text>
<text x="216.2" y="137.9">G6</text>
<text x="227.8" y="137.9">E6</text>
<text x="169.3" y="141.5">G6'</text>
<text x="202.3" y="149.7">V-</text>
<text x="199.6" y="154.4">V+</text>
<text x="215.9" y="159.1">GB</text>
<text x="169.3" y="162.6">G7'</text>
<text x="202.3" y="170.8">V-</text>
</g>
<g font-size="2.1" fill="#000080">
<text x="40.7" y="26.3">F?</text>
<text x="113.8" y="27.5">T?</text>
<text x="123" y="25.2">D?</text>
<text x="189.1" y="27.5">U?</text>
<text x="40.7" y="30.8">10A</text>
<text x="59.8" y="33.9">R?</text>
<text x="71.5" y="33.9">R?</text>
<text x="107.4" y="32">R?</text>
<text x="107.4" y="34.1">33K</text>
<text x="123" y="32.3">DIODE</text>
<text x="135" y="34.4">C?</text>
<text x="177.3" y="33.9">R?VCC</text>
<text x="207.9" y="33.9">R?</text>
<text x="59.8" y="37.6">270K</text>
<text x="71.5" y="37.6">270K</text>
<text x="81.6" y="39.3">R?</text>
<text x="81.6" y="41.7">270K</text>
<text x="101.9" y="36.9">C?</text>
<text x="132.7" y="36.7">470u/10V</text>
<text x="177.3" y="37.6">RES1</text>
<text x="189.1" y="41.7">PC923</text>
<text x="207.9" y="37.6">150R</text>
<text x="219.6" y="38.6">R?</text>
<text x="101.9" y="44">CAP</text>
<text x="102" y="46.1">D?</text>
<text x="123" y="44">D?</text>
<text x="135" y="45.6">R?</text>
<text x="219.6" y="42.3">10K</text>
<text x="81.6" y="51.1">R?</text>
<text x="81.6" y="53.4">270K</text>
<text x="95" y="50.8">D?</text>
<text x="95" y="53.2">DIODE</text>
<text x="99.7" y="48.4">DIODE</text>
<text x="123" y="51.1">DIODE</text>
<text x="125.6" y="53.2">C?</text>
<text x="135" y="49.4">1.5K</text>
<text x="156.1" y="50.8">C?</text>
<text x="156.1" y="53.2">56u/16V</text>
<text x="189.1" y="48.7">U?</text>
<text x="120.9" y="55.5">22u/35V</text>
<text x="146.5" y="55.5">D?</text>
<text x="146.5" y="57.8">10V</text>
<text x="177.3" y="55">R?VCC</text>
<text x="177.3" y="58.8">RES1</text>
<text x="207.9" y="55">R?</text>
<text x="207.9" y="58.8">150R</text>
<text x="219.6" y="59.7">R?</text>
<text x="45.6" y="63.5">U?</text>
<text x="59.8" y="62.5">C?</text>
<text x="59.8" y="64.9">333</text>
<text x="73.8" y="62.8">Q?</text>
<text x="73.8" y="65.1">C2721</text>
<text x="97.4" y="64.4">R?</text>
<text x="109.1" y="62.8">Q?</text>
<text x="123" y="62.8">D?</text>
<text x="135" y="64.4">R?</text>
<text x="189.1" y="62.8">PC923</text>
<text x="219.6" y="63.5">10K</text>
<text x="27" y="69.1">R?</text>
<text x="97.4" y="68.2">51R</text>
<text x="113.5" y="68" transform="rotate(-90 113.5 68)">QM5HL-24</text>
<text x="123" y="69.8">DIODE</text>
<text x="125.6" y="71.9">C?</text>
<text x="135" y="68.2">1.5K</text>
<text x="156.1" y="69.6">C?</text>
<text x="156.1" y="71.9">56u/16V</text>
<text x="189.1" y="69.8">U?</text>
<text x="27" y="72.9">1K</text>
<text x="36.9" y="74.5">R?</text>
<text x="36.9" y="76.9">33R</text>
<text x="43.3" y="73.8">OPTOISO1</text>
<text x="88.2" y="74.5">Q?</text>
<text x="88.2" y="77.1">C2721</text>
<text x="95.7" y="72.2">R?</text>
<text x="95.7" y="74.5">1K</text>
<text x="120.9" y="74.3">22u/35V</text>
<text x="146.5" y="74.3">D?</text>
<text x="146.5" y="76.6">10V</text>
<text x="177.3" y="76.1">R?VCC</text>
<text x="207.9" y="76.1">R?</text>
<text x="24.2" y="83.9">C?</text>
<text x="73.8" y="83.7">0.22u</text>
<text x="76.2" y="81.3">C?</text>
<text x="83.2" y="79">D?</text>
<text x="83.2" y="81.3">M2W</text>
<text x="95.7" y="83.9">5.1R</text>
<text x="98" y="81.5">R?</text>
<text x="107.4" y="79.2">R?</text>
<text x="107.4" y="81.5">2R</text>
<text x="123" y="81.5">D?</text>
<text x="135" y="83.2">R?</text>
<text x="177.3" y="79.9">RES1</text>
<text x="189.1" y="83.9">PC923</text>
<text x="207.9" y="79.9">150R</text>
<text x="219.6" y="80.9">R?</text>
<text x="36.9" y="86.3">R?</text>
<text x="36.9" y="88.6">10K</text>
<text x="62.8" y="86.3">R?</text>
<text x="62.8" y="88.6">1.5K</text>
<text x="123" y="88.6">DIODE</text>
<text x="135" y="87">1.5K</text>
<text x="219.6" y="84.6">10K</text>
<text x="24.2" y="90.9">155</text>
<text x="68.9" y="95.7">D?</text>
<text x="81.6" y="90.9">R?</text>
<text x="81.6" y="93.3">75R/2W</text>
<text x="120.9" y="93.1">22u/35V</text>
<text x="125.6" y="90.7">C?</text>
<text x="146.5" y="93.1">D?</text>
<text x="146.5" y="95.4">10V</text>
<text x="153.8" y="93.1">56u/16V</text>
<text x="156.1" y="90.7">C?</text>
<text x="189.1" y="90.9">U?</text>
<text x="24.2" y="100.6">TL431</text>
<text x="26.6" y="97.8">U?</text>
<text x="36.9" y="98">R?</text>
<text x="36.9" y="100.3">10K</text>
<text x="123" y="100.3">D?</text>
<text x="177.3" y="97.3">R?VCC</text>
<text x="177.3" y="101">RES1</text>
<text x="207.9" y="97.3">R?</text>
<text x="207.9" y="101">150R</text>
<text x="68.9" y="102.7">M1</text>
<text x="87.7" y="107.4">D?</text>
<text x="123" y="107.4">DIODE</text>
<text x="135" y="102">R?</text>
<text x="135" y="105.8">RES1</text>
<text x="156.1" y="107.2">C?</text>
<text x="189.1" y="105.1">PC923</text>
<text x="219.6" y="102">R?</text>
<text x="219.6" y="105.8">10K</text>
<text x="87.7" y="112.1">MP</text>
<text x="120.9" y="111.9">56u/35V</text>
<text x="125.6" y="109.5">C?</text>
<text x="146.5" y="111.9">D?</text>
<text x="156.1" y="109.5">120u/16V</text>
<text x="189.1" y="112.1">U?</text>
<text x="59.5" y="114.5">D?</text>
<text x="76.2" y="116.1">R?</text>
<text x="76.2" y="119.8">33R</text>
<text x="123" y="119.1">D?</text>
<text x="146.5" y="114.2">10V</text>
<text x="177.3" y="118.5">R?VCC</text>
<text x="207.9" y="118.5">R?</text>
<text x="59.5" y="121.5">DIODE</text>
<text x="177.3" y="122.2">RES1</text>
<text x="207.9" y="122.2">150R</text>
<text x="219.6" y="123.1">R?</text>
<text x="120.9" y="130.7">ELECTRO1</text>
<text x="123" y="126.2">DIODE</text>
<text x="125.6" y="128.3">C?</text>
<text x="189.1" y="126.2">PC923</text>
<text x="219.6" y="126.9">10K</text>
<text x="189.1" y="133.2">U?</text>
<text x="177.3" y="139.5">R?VCC</text>
<text x="177.3" y="143.4">RES1</text>
<text x="207.9" y="139.5">R?</text>
<text x="207.9" y="143.4">150R</text>
<text x="189.1" y="147.3">PC923</text>
<text x="219.6" y="144.3">R?</text>
<text x="219.6" y="148">10K</text>
<text x="189.1" y="154.4">U?</text>
<text x="177.3" y="160.7">R?VCC</text>
<text x="207.9" y="160.7">R?</text>
<text x="177.3" y="164.4">RES1</text>
<text x="207.9" y="164.4">150R</text>
<text x="219.6" y="165.5">R?</text>
<text x="189.1" y="168.5">PC923</text>
<text x="219.6" y="169.2">10K</text>
<text x="264.3" y="192">李和明</text>
<text x="266.7" y="189.6">1/1</text>
</g>
</svg>
